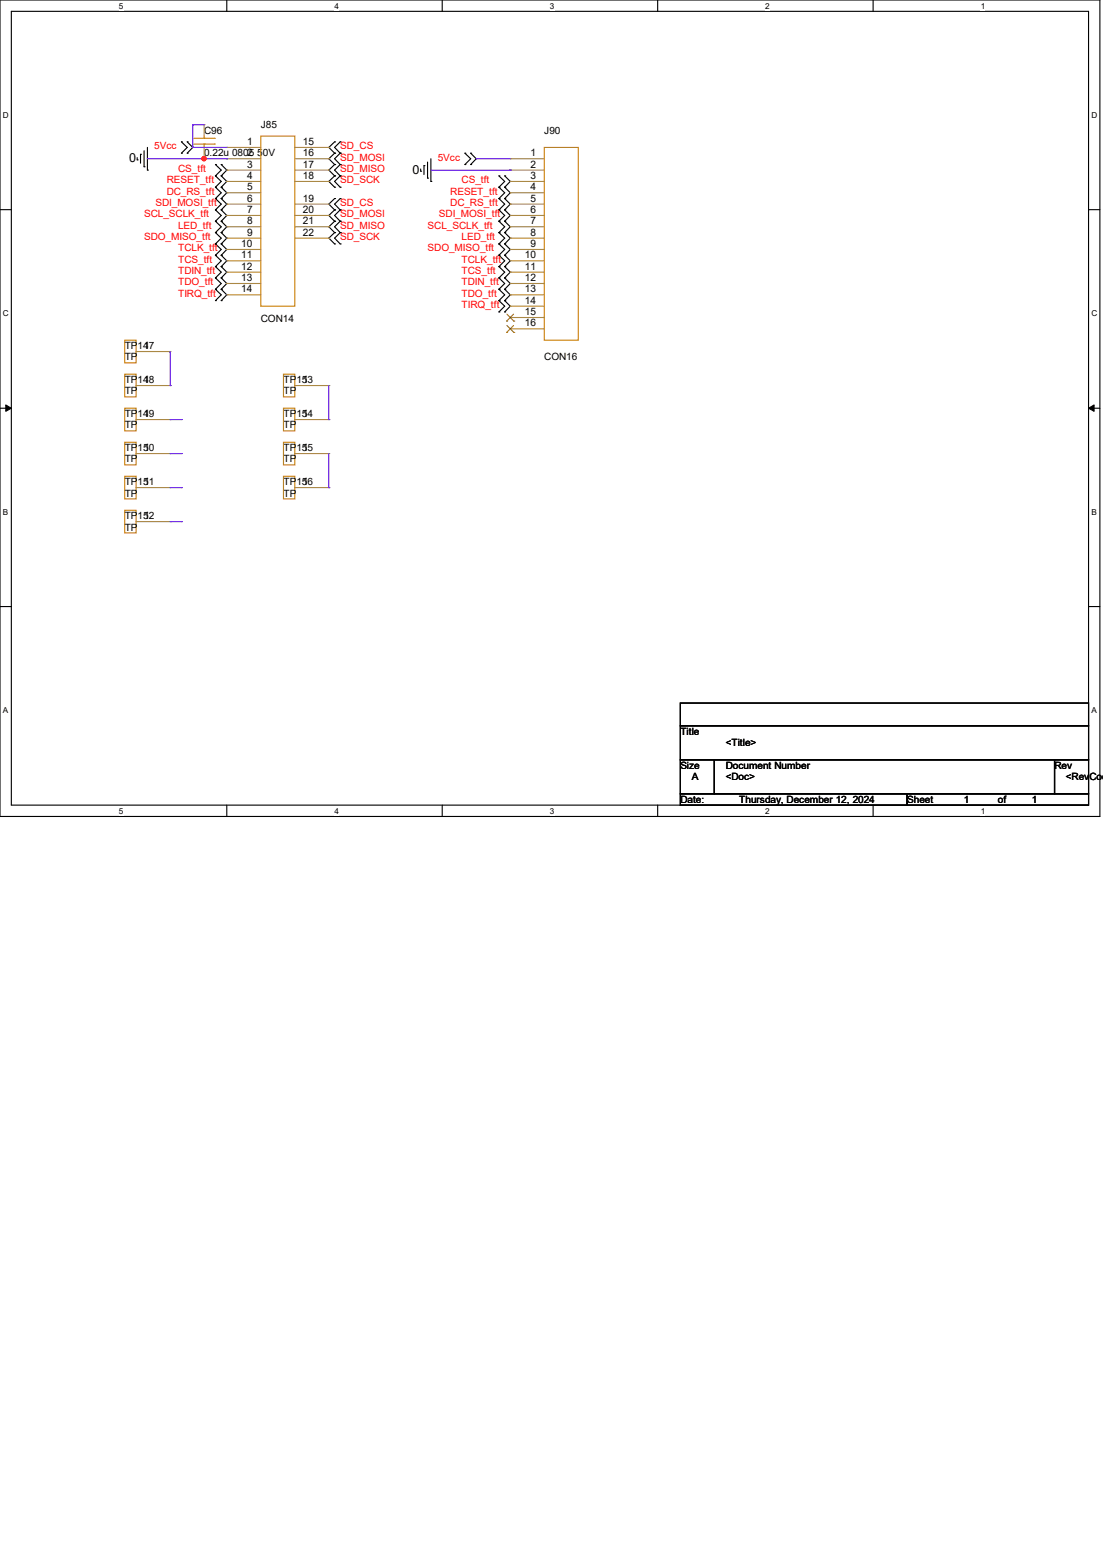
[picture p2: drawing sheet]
<svg xmlns="http://www.w3.org/2000/svg" width="210mm" height="297mm" viewBox="0 0 210 297" stroke-linecap="round" stroke-linejoin="round" font-family="sans-serif">
<path d="M0 0h209.4v155.4h-209.4zM2.2 2.2h205.1v151.1h-205.1z" fill="none" stroke="#000" stroke-width=".21"/>
<g fill="#fff">
<path d="M22.6 .3h.9v1.7h-.9z"/>
<path d="M22.6 153.5h.9v1.8h-.9z"/>
</g>
<path d="M43.2 0v2.2M43.2 153.3v2.1" fill="none" stroke="#000" stroke-width=".21"/>
<g fill="#fff">
<path d="M63.7 .3h.8v1.7h-.8z"/>
<path d="M63.7 153.5h.8v1.8h-.8z"/>
</g>
<path d="M84.2 0v2.2M84.2 153.3v2.1" fill="none" stroke="#000" stroke-width=".21"/>
<g fill="#fff">
<path d="M104.7 .3h.8v1.7h-.8z"/>
<path d="M104.7 153.5h.8v1.8h-.8z"/>
</g>
<path d="M125.2 0v2.2M125.2 153.3v2.1" fill="none" stroke="#000" stroke-width=".21"/>
<g fill="#fff">
<path d="M145.7 .3h.9v1.7h-.9z"/>
<path d="M145.7 153.5h.9v1.8h-.9z"/>
</g>
<path d="M166.2 0v2.2M166.2 153.3v2.1" fill="none" stroke="#000" stroke-width=".21"/>
<g fill="#fff">
<path d="M186.7 .3h.9v1.7h-.9z"/>
<path d="M186.7 153.5h.9v1.8h-.9z"/>
<path d="M.6 21h1.1v1.8h-1.1z"/>
<path d="M207.8 21h1.1v1.8h-1.1z"/>
<path d="M.6 58.8h1.1v1.7h-1.1z"/>
<path d="M207.8 58.8h1.1v1.7h-1.1z"/>
</g>
<path d="M0 39.9h2.2M207.3 39.9h2.1" fill="none" stroke="#000" stroke-width=".21"/>
<g fill="#fff">
<path d="M.6 96.6h1v1.7h-1z"/>
<path d="M207.8 96.6h1v1.7h-1z"/>
</g>
<path d="M0 77.7h2.2M207.3 77.7h2.1" fill="none" stroke="#000" stroke-width=".21"/>
<path d="M1.1 77.1l1.1 .6-1.1 .6zM207.3 77.7l1-.6v1.2z" fill="#000" stroke="#000" stroke-width=".19"/>
<g fill="#fff">
<path d="M.6 134.4h.9v1.7h-.9z"/>
<path d="M207.8 134.4h1v1.7h-1z"/>
</g>
<g fill="none" stroke="#000" stroke-width=".21">
<path d="M26.1 30.4h.1M26.1 30v.4M26.8 29.4h.1M26.8 29.4v1.7M27.4 31.7h.1M27.4 28.7v3M28.1 32.4h.1M28.1 28.1v4.3M34.5 27h.1M34.5 29.2h.1M34.5 27l1.1 1.1-1.1 1.1M35.6 29.2h.1"/>
<path d="M35.6 27h.1M35.6 27l1.1 1.1-1.1 1.1M41 31.3h.1M41 33.5h.1M41 35.6h.1M41 37.8h.1M41 40h.1M41 31.3l1.1 1.1-1.1 1.1M41 33.5l1.1 1-1.1 1.1M41 35.6l1.1 1.1-1.1 1.1M41 37.8l1.1 1.1-1.1 1.1M41 40l1.1 1-1.1 1.1"/>
<path d="M42.1 33.5h.1M42.1 31.3h.1M42.1 35.6h.1M42.1 37.8h.1M42.1 40h.1M42.1 31.3l1.1 1.1-1.1 1.1M42.1 33.5l1.1 1-1.1 1.1M42.1 35.6l1.1 1.1-1.1 1.1M42.1 37.8l1.1 1.1-1.1 1.1M42.1 40l1.1 1-1.1 1.1M63.7 27h.1M63.7 29.2h.1"/>
<path d="M63.7 31.3h.1M63.7 33.5h.1M63.7 35.6h.1M63.7 37.8h.1M63.7 40h.1M63.7 27l-1.1 1.1 1.1 1.1M63.7 29.2l-1.1 1 1.1 1.1M63.7 31.3l-1.1 1.1 1.1 1.1M63.7 33.5l-1.1 1 1.1 1.1M63.7 37.8l-1.1 1.1 1.1 1.1M63.7 40l-1.1 1 1.1 1.1M64.8 29.2h.1"/>
<path d="M64.8 27h.1M64.8 31.3h.1M64.8 33.5h.1M64.8 35.6h.1M64.8 40h.1M64.8 37.8h.1M64.8 27l-1.1 1.1 1.1 1.1M64.8 33.5l-1.1 1 1.1 1.1M64.8 29.2l-1.1 1 1.1 1.1M64.8 31.3l-1.1 1.1 1.1 1.1M64.8 37.8l-1.1 1.1 1.1 1.1M64.8 40l-1.1 1 1.1 1.1"/>
<path d="M80.1 32.6h.1M80.1 32.2v.4M80.7 31.5h.1M80.7 31.5v1.7M81.4 33.9h.1M81.4 30.9v3M82 34.5h.1M82 30.2v4.3M88.5 29.2h.1M88.5 31.3h.1M88.5 29.2l1.1 1-1.1 1.1M89.6 31.3h.1"/>
<path d="M89.6 29.2h.1M89.6 29.2l1.1 1-1.1 1.1M95 33.5h.1M95 35.6h.1M95 37.8h.1M95 40h.1M95 33.5l1.1 1-1.1 1.1M95 35.6l1.1 1.1-1.1 1.1M95 37.8l1.1 1.1-1.1 1.1M95 40l1.1 1-1.1 1.1M96.1 35.6h.1M96.1 33.5h.1"/>
<path d="M96.1 37.8h.1M96.1 40h.1M96.1 33.5l1.1 1-1.1 1.1M96.1 35.6l1.1 1.1-1.1 1.1M96.1 37.8l1.1 1.1-1.1 1.1M96.1 40l1.1 1-1.1 1.1M41 46.4h.1M41 48.6h.1M41 50.8h.1M41 52.9h.1M41 55.1h.1M41 42.1h.1"/>
<path d="M41 57.2h.1M41 44.3h.1M41 46.4l1.1 1.1-1.1 1.1M41 48.6l1.1 1.1-1.1 1.1M41 50.8l1.1 1-1.1 1.1M41 52.9l1.1 1.1-1.1 1.1M41 55.1l1.1 1-1.1 1.1M41 42.1l1.1 1.1-1.1 1.1M41 44.3l1.1 1-1.1 1.1M42.1 48.6h.1M42.1 46.4h.1M42.1 50.8h.1"/>
<path d="M42.1 52.9h.1M42.1 55.1h.1M42.1 42.1h.1M42.1 57.2h.1M42.1 44.3h.1M42.1 46.4l1.1 1.1-1.1 1.1M42.1 48.6l1.1 1.1-1.1 1.1M42.1 50.8l1.1 1-1.1 1.1M42.1 52.9l1.1 1.1-1.1 1.1M42.1 55.1l1.1 1-1.1 1.1M42.1 42.1l1.1 1.1-1.1 1.1M42.1 44.3l1.1 1-1.1 1.1"/>
<path d="M63.7 42.1h.1M63.7 44.3h.1M63.7 46.4h.1M63.7 42.1l-1.1 1.1 1.1 1.1M63.7 44.3l-1.1 1 1.1 1.1M64.8 42.1h.1M64.8 44.3h.1M64.8 46.4h.1M64.8 42.1l-1.1 1.1 1.1 1.1M64.8 44.3l-1.1 1 1.1 1.1M95 42.1h.1M95 44.3h.1"/>
<path d="M95 46.4h.1M95 48.6h.1M95 50.8h.1M95 52.9h.1M95 55.1h.1M95 57.2h.1M95 59.4h.1M95 42.1l1.1 1.1-1.1 1.1M95 44.3l1.1 1-1.1 1.1M95 46.4l1.1 1.1-1.1 1.1M95 48.6l1.1 1.1-1.1 1.1M95 50.8l1.1 1-1.1 1.1"/>
<path d="M95 52.9l1.1 1.1-1.1 1.1M95 55.1l1.1 1-1.1 1.1M95 57.2l1.1 1.1-1.1 1.1M96.1 42.1h.1M96.1 44.3h.1M96.1 46.4h.1M96.1 48.6h.1M96.1 50.8h.1M96.1 52.9h.1M96.1 55.1h.1M96.1 57.2h.1M96.1 59.4h.1"/>
<path d="M96.1 42.1l1.1 1.1-1.1 1.1M96.1 44.3l1.1 1-1.1 1.1M96.1 46.4l1.1 1.1-1.1 1.1M96.1 48.6l1.1 1.1-1.1 1.1M96.1 50.8l1.1 1-1.1 1.1M96.1 52.9l1.1 1.1-1.1 1.1M96.1 55.1l1.1 1-1.1 1.1M96.1 57.2l1.1 1.1-1.1 1.1M0 115.5h2.2M207.3 115.5h2.1M129.5 133.9h77.8v4.3h-77.8zM129.5 138.2h77.8v6.5h-77.8z"/>
<path d="M129.5 144.7h6.5v6.4h-6.5zM129.5 151.1h43.2v2.2h-43.2zM136 144.7h64.8v6.4h-64.8zM172.7 151.1h34.6v2.2h-34.6zM200.8 144.7h6.5v6.4h-6.5z"/>
</g>
<g fill="none" stroke="#cc8006" stroke-width=".21">
<path d="M36.9 27.4h3.9M36.9 26.3h3.9M38.9 26.3h.1M38.9 27.4h.1M38.9 25.9v.4M38.9 27.4v.7M40.8 27.4h.1M40.8 26.3h.1M49.7 25.9h6.4v32.4h-6.4zM103.6 28.1h6.5v36.7h-6.5zM23.7 71.2h2.2v4.4h-2.2zM23.7 77.7h2.2v4.3h-2.2z"/>
<path d="M23.7 64.8h2.2v4.3h-2.2zM54 71.2h2.1v4.4h-2.1zM54 77.7h2.1v4.3h-2.1zM23.7 84.2h2.2v4.3h-2.2zM23.7 90.7h2.2v4.3h-2.2zM23.7 97.2h2.2v4.3h-2.2zM54 84.2h2.1v4.3h-2.1zM54 90.7h2.1v4.3h-2.1z"/>
</g>
<g fill="none" stroke="#a84" stroke-width=".21">
<path d="M38.9 23.7h.1M38.9 30.2h.1M38.9 23.7v2.2M38.9 28.1v2.1M43.2 28.1h.1M43.2 30.2h.1M43.2 32.4h.1M43.2 34.5h.1M43.2 36.7h.1M43.2 38.9h.1M43.2 28.1h6.5M43.2 30.2h6.5"/>
<path d="M43.2 32.4h6.5M43.2 34.5h6.5M43.2 36.7h6.5M43.2 38.9h6.5M56.1 28.1h6.5M56.1 30.2h6.5M56.1 32.4h6.5M56.1 34.5h6.5M56.1 38.9h6.5M62.6 28.1h.1M62.6 30.2h.1M62.6 32.4h.1"/>
<path d="M62.6 34.5h.1M62.6 38.9h.1M97.2 30.2h.1M97.2 32.4h.1M97.2 34.5h.1M97.2 36.7h.1M97.2 38.9h.1M97.2 30.2h6.4M97.2 32.4h6.4M97.2 34.5h6.4M97.2 36.7h6.4M97.2 38.9h6.4"/>
<path d="M43.2 41h.1M43.2 43.2h.1M43.2 45.3h.1M43.2 47.5h.1M43.2 49.7h.1M43.2 51.8h.1M43.2 54h.1M43.2 56.1h.1M43.2 41h6.5M43.2 43.2h6.5M43.2 45.3h6.5M43.2 47.5h6.5"/>
<path d="M43.2 49.7h6.5M43.2 51.8h6.5M43.2 54h6.5M43.2 56.1h6.5M56.1 41h6.5M56.1 43.2h6.5M56.1 45.3h6.5M62.6 41h.1M62.6 43.2h.1M62.6 45.3h.1M97.2 41h.1M97.2 43.2h.1"/>
<path d="M97.2 45.3h.1M97.2 47.5h.1M97.2 49.7h.1M97.2 51.8h.1M97.2 54h.1M97.2 56.1h.1M97.2 58.3h.1M97.2 41h6.4M97.2 43.2h6.4M97.2 45.3h6.4M97.2 47.5h6.4M97.2 49.7h6.4"/>
<path d="M97.2 51.8h6.4M97.2 54h6.4M97.2 56.1h6.4M97.2 58.3h6.4M25.9 73.4h6.5M25.9 79.9h6.5M25.9 66.9h6.5M32.4 73.4h.1M32.4 79.9h.1M32.4 66.9h.1M56.1 73.4h6.5M56.1 79.9h6.5"/>
<path d="M62.6 73.4h.1M62.6 79.9h.1M97.2 60.5h.1M97.2 62.6h.1M97.2 60.5h6.4M97.2 62.6h6.4M25.9 86.4h6.5M25.9 92.8h6.5M25.9 99.3h6.5M32.4 86.4h.1M32.4 92.8h.1M32.4 99.3h.1"/>
<path d="M56.1 86.4h6.5M56.1 92.8h6.5M62.6 86.4h.1M62.6 92.8h.1"/>
</g>
<path d="M96.5 59.8l1.3 1.3M97.8 59.8l-1.3 1.3M96.5 61.1h.1M96.5 63.3h.1M96.5 62l1.3 1.3M97.8 62l-1.3 1.3M97.8 61.1h.1M97.8 63.3h.1" fill="none" stroke="#804000" stroke-width=".19"/>
<g fill="none" stroke="#4200ff" stroke-width=".21">
<path d="M28.1 30.2h15.1M36.7 28.1h.1M36.7 23.7h.1M36.7 28.1h6.5M36.7 23.7h2.2M36.7 23.7v4.4M38.9 30.2h.1M43.2 30.2h.1M82 32.4h15.2M90.7 30.2h.1M90.7 30.2h6.5M97.2 32.4h.1"/>
<path d="M32.4 73.4h.1M32.4 66.9v6.5M32.4 79.9h2.1M34.5 79.9h.1M62.6 79.9h.1M62.6 73.4v6.5M32.4 92.8h2.1M32.4 99.3h2.1M32.4 86.4h2.1M34.5 92.8h.1M34.5 99.3h.1M34.5 86.4h.1"/>
<path d="M62.6 92.8h.1M62.6 86.4v6.4"/>
</g>
<circle cx="38.8" cy="30.2" r=".4" fill="#f00" stroke="#f00" stroke-width=".21"/>
<g font-size="2.4">
<text x="24.6" y="30.9">0</text>
<text x="78.6" y="33.1">0</text>
</g>
<g font-size="1.9" fill="#f00">
<text x="29.4" y="28.4">5Vcc</text>
<text x="64.8" y="28.4">SD_CS</text>
<text x="31.8" y="34.9">RESET_tft</text>
<text x="33.9" y="32.8">CS_tft</text>
<text x="64.8" y="30.6">SD_MOSI</text>
<text x="64.8" y="32.8">SD_MISO</text>
<text x="64.8" y="34.9">SD_SCK</text>
<text x="83.4" y="30.6">5Vcc</text>
<text x="87.9" y="34.9">CS_tft</text>
<text x="27.4" y="41.4">SCL_SCLK_tft</text>
<text x="29.6" y="39.2">SDI_MOSI_tft</text>
<text x="31.8" y="37.1">DC_RS_tft</text>
<text x="64.8" y="39.2">SD_CS</text>
<text x="64.8" y="41.4">SD_MOSI</text>
<text x="83.6" y="41.4">SDI_MOSI_tft</text>
<text x="85.7" y="37.1">RESET_tft</text>
<text x="85.7" y="39.2">DC_RS_tft</text>
<text x="27.4" y="45.7">SDO_MISO_tft</text>
<text x="33.9" y="47.9">TCLK_tft</text>
<text x="33.9" y="43.6">LED_tft</text>
<text x="64.8" y="43.6">SD_MISO</text>
<text x="64.8" y="45.7">SD_SCK</text>
<text x="81.4" y="43.6">SCL_SCLK_tft</text>
<text x="81.4" y="47.9">SDO_MISO_tft</text>
<text x="87.9" y="45.7">LED_tft</text>
<text x="33.9" y="50">TCS_tft</text>
<text x="33.9" y="52.2">TDIN_tft</text>
<text x="87.9" y="50">TCLK_tft</text>
<text x="87.9" y="52.2">TCS_tft</text>
<text x="33.9" y="54.4">TDO_tft</text>
<text x="33.9" y="56.5">TIRQ_tft</text>
<text x="87.9" y="54.4">TDIN_tft</text>
<text x="87.9" y="56.5">TDO_tft</text>
<text x="87.9" y="58.7">TIRQ_tft</text>
</g>
<g font-size="1.9">
<text x="38.9" y="25.4">C96</text>
<text x="38.9" y="29.8">0.22u 0805 50V</text>
<text x="47" y="27.6">1</text>
<text x="47" y="29.8">2</text>
<text x="49.7" y="24.4">J85</text>
<text x="57.7" y="27.6">15</text>
<text x="57.7" y="29.8">16</text>
<text x="101" y="29.8">1</text>
<text x="103.6" y="25.4">J90</text>
<text x="47" y="31.9">3</text>
<text x="47" y="34.1">4</text>
<text x="57.7" y="31.9">17</text>
<text x="57.7" y="34.1">18</text>
<text x="101" y="31.9">2</text>
<text x="101" y="34.1">3</text>
<text x="47" y="36.2">5</text>
<text x="47" y="38.4">6</text>
<text x="47" y="40.6">7</text>
<text x="57.7" y="38.4">19</text>
<text x="57.7" y="40.6">20</text>
<text x="101" y="36.2">4</text>
<text x="101" y="38.4">5</text>
<text x="101" y="40.6">6</text>
<text x="45.9" y="47">10</text>
<text x="47" y="42.7">8</text>
<text x="47" y="44.9">9</text>
<text x="57.7" y="42.7">21</text>
<text x="57.7" y="44.9">22</text>
<text x="101" y="42.7">7</text>
<text x="101" y="44.9">8</text>
<text x="101" y="47">9</text>
<text x="45.9" y="49.2">11</text>
<text x="45.9" y="51.4">12</text>
<text x="45.9" y="53.5">13</text>
<text x="99.9" y="49.2">10</text>
<text x="99.9" y="51.4">11</text>
<text x="99.9" y="53.5">12</text>
<text x="45.9" y="55.7">14</text>
<text x="99.9" y="55.7">13</text>
<text x="99.9" y="57.8">14</text>
<text x="99.9" y="60">15</text>
<text x="49.7" y="61.3">CON14</text>
<text x="99.9" y="62.1">16</text>
<text x="23.7" y="66.5">TP147</text>
<text x="23.7" y="68.6">TP</text>
<text x="27.4" y="66.5">1</text>
<text x="103.6" y="68.6">CON16</text>
<text x="23.7" y="72.9">TP148</text>
<text x="23.7" y="75.1">TP</text>
<text x="27.4" y="72.9">1</text>
<text x="54" y="72.9">TP153</text>
<text x="54" y="75.1">TP</text>
<text x="57.7" y="72.9">1</text>
<text x="23.7" y="79.4">TP149</text>
<text x="23.7" y="81.6">TP</text>
<text x="27.4" y="79.4">1</text>
<text x="54" y="79.4">TP154</text>
<text x="54" y="81.6">TP</text>
<text x="57.7" y="79.4">1</text>
<text x="23.7" y="85.9">TP150</text>
<text x="23.7" y="88.1">TP</text>
<text x="27.4" y="85.9">1</text>
<text x="54" y="85.9">TP155</text>
<text x="54" y="88.1">TP</text>
<text x="57.7" y="85.9">1</text>
<text x="23.7" y="92.4">TP151</text>
<text x="23.7" y="94.5">TP</text>
<text x="27.4" y="92.4">1</text>
<text x="54" y="92.4">TP156</text>
<text x="54" y="94.5">TP</text>
<text x="57.7" y="92.4">1</text>
<text x="23.7" y="98.8">TP152</text>
<text x="23.7" y="101">TP</text>
<text x="27.4" y="98.8">1</text>
<text x="129.5" y="139.9">Title</text>
<text x="138.2" y="142">&lt;Title&gt;</text>
<text x="129.5" y="146.3">Size</text>
<text x="131.7" y="148.5">A</text>
<text x="138.2" y="146.3">Document Number</text>
<text x="138.2" y="148.5">&lt;Doc&gt;</text>
<text x="200.8" y="146.3">Rev</text>
<text x="202.9" y="148.5">&lt;RevCode</text>
<text x="129.5" y="152.8">Date:</text>
<text x="140.8" y="152.8">Thursday, December 12, 2024</text>
<text x="172.7" y="152.8">Sheet</text>
<text x="183.5" y="152.8">1</text>
<text x="190" y="152.8">of</text>
<text x="196.5" y="152.8">1</text>
</g>
<g font-size="1.6">
<text x="22.6" y="1.7">5</text>
<text x="63.7" y="1.7">4</text>
<text x="104.7" y="1.7">3</text>
<text x="145.7" y="1.7">2</text>
<text x="186.7" y="1.7">1</text>
<text x=".6" y="22.4">D</text>
<text x="207.8" y="22.4">D</text>
<text x=".6" y="60.2">C</text>
<text x="207.8" y="60.2">C</text>
<text x=".6" y="98">B</text>
<text x="207.8" y="98">B</text>
<text x=".6" y="135.8">A</text>
<text x="207.8" y="135.8">A</text>
<text x="22.6" y="154.9">5</text>
<text x="63.7" y="154.9">4</text>
<text x="104.7" y="154.9">3</text>
<text x="145.7" y="154.9">2</text>
<text x="186.7" y="154.9">1</text>
</g>
</svg>
